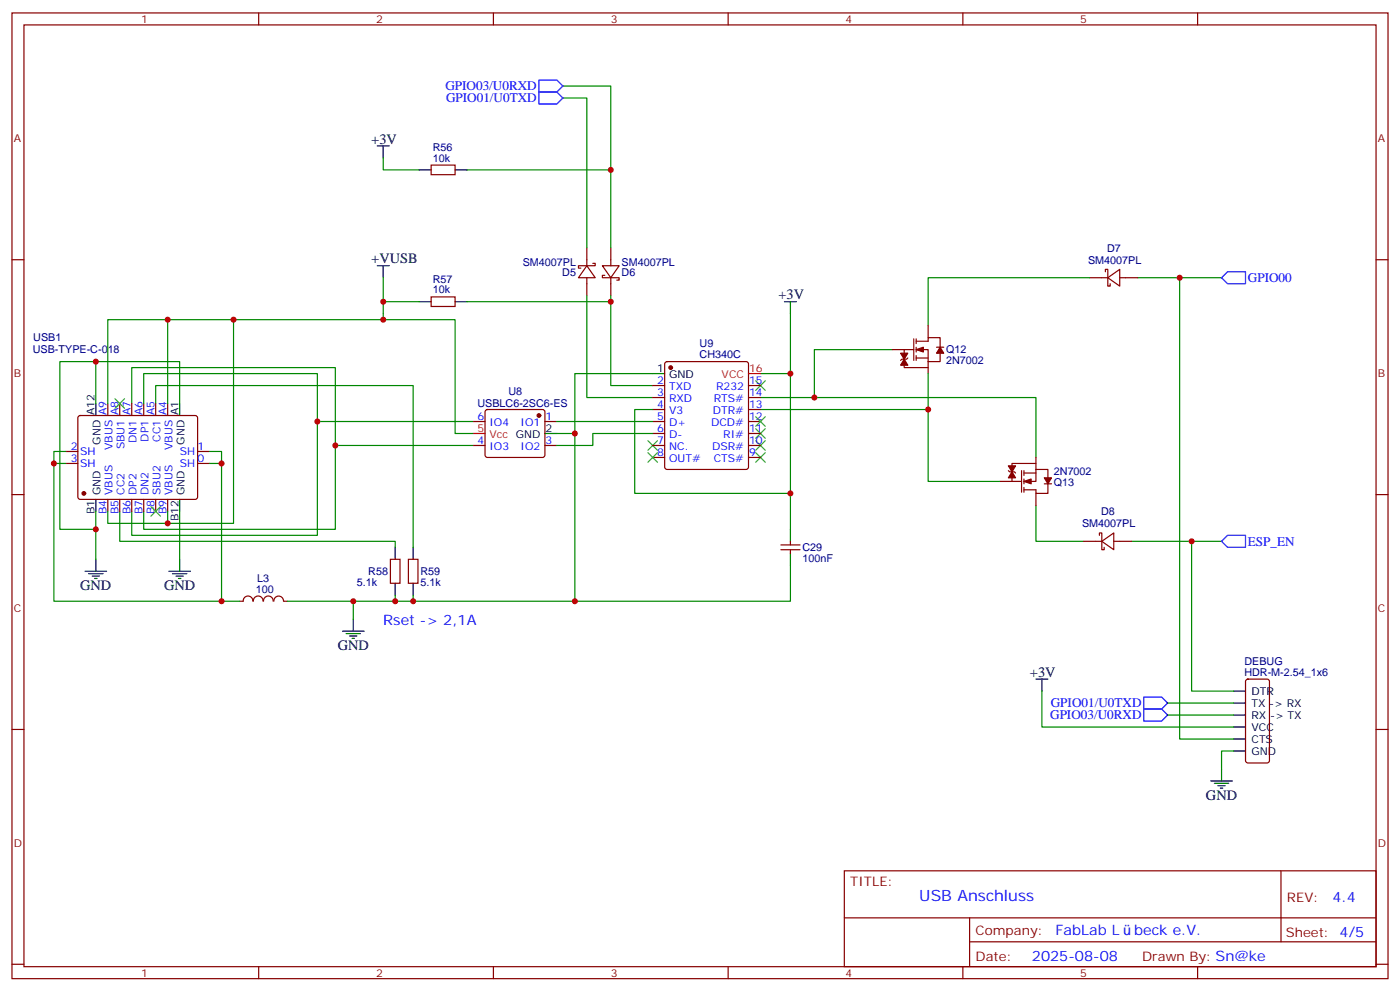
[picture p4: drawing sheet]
<svg xmlns="http://www.w3.org/2000/svg" width="412mm" height="292mm" viewBox="0 0 412 292" stroke-linecap="round" stroke-linejoin="round" font-family="sans-serif">
<g fill="none" stroke="#870000" stroke-width=".35">
<path d="M3.5 3.8h405.4v284.3h-405.4zM7.1 7.3h398.2v277.3h-398.2zM76.2 3.8v3.5M145.3 3.8v3.5M214.5 3.8v3.5M283.6 3.8v3.5M352.8 3.8v3.5M127 48.6h7.1v2.8h-7.1zM3.5 76.5h3.6M172.9 78.2l2.4 3.6h-4.9zM172.9 73v5.2M174.6 77.5h.7v.7h-4.9v.8h.7"/>
<path d="M177.4 78.2h5l-2.5 3.6zM179.9 73v5.2M405.3 76.5h3.6M127 87.4h7.1v2.8h-7.1zM172.9 81.8v5.3M178.2 81.1h-.8v.7h5v.7h-.7M179.9 81.8v5.3M269.2 99.8v6.3M269.9 99.8v1.4M273.4 95.9v3.5M321 81.8h5.3M325.6 80v-.7h.7v4.9h.7v-.7"/>
<path d="M326.3 81.8l3.5-2.5v4.9zM329.8 81.8h5.3M31.7 118.8v3.5M35.3 118.8v3.5M38.8 118.8v3.5M42.3 118.8v3.5M45.9 118.8v3.5M49.4 118.8v3.5M192.3 113.5h3.5M192.3 117.1h3.5M196 106.7l.5-.2h23.3l.5 .2 .2 .5v30.3l-.2 .5-.5 .2h-23.3l-.5-.2-.2-.5v-30.3zM220.5 113.5h3.5"/>
<path d="M220.5 117.1h3.5M262.8 102.9h6.4M266.3 102.9v5.3h7.1M267.4 105.4l-.3 .4h-1.5l-.3 .3M269.9 100.5h3.5v-1.1h3.5v3.5M269.9 102.9h3.5v3.6M269.9 105.4h3.5M269.9 102.2v1.4M269.9 104.7v1.4M273.4 106.5v3.5M275.9 102.2h2.1M276.9 103.6v2.9h-3.5"/>
<path d="M19.4 132.9h3.5M19.4 136.5h3.5M23.2 122.5l.4-.2h33.9l.5 .2 .2 .5-.1 23.6-.6 .4h-34.1l-.5-.7v-23.3zM58.2 132.9h3.5M58.2 136.5h3.5M139.3 124.1h3.6M139.3 131.2h3.6M143.1 120.8l.5-.2h16.2l.5 .2 .2 .5v12.7l-.2 .5-.5 .2h-16.2l-.5-.2-.2-.5v-12.7zM160.5 124.1h3.5M160.5 131.2h3.5M192.3 124.1h3.5M192.3 131.2h3.5"/>
<path d="M192.3 120.6h3.5M192.3 127.6h3.5M192.3 134.7h3.5M220.5 124.1h3.5M220.5 131.2h3.5M220.5 120.6h3.5M220.5 127.6h3.5M220.5 134.7h3.5M297 138.6l.4 .3h1.4l.4 .4M300.9 138.6v6.3M301.6 139.3h3.6M301.6 138.6v1.4"/>
<path d="M305.2 136.5h-7.1v5.2M305.2 138.2h3.5v2.8M305.2 138.2v3.5h-3.6M305.2 134.7v3.5M3.5 145.6h3.6M31.7 147v3.6M35.3 147v3.6M38.8 147v3.6M42.3 147v3.6M45.9 147v3.6M49.4 147v3.6M232.8 159.4v1"/>
<path d="M294.6 141.7h6.3M301.6 141v1.5M301.6 143.5v1.4M305.2 145.3v3.5M307.6 142.5h2.1M308.7 141.7v3.6h-3.5v-1.1h-3.6M319.3 159.4h5.3M323.8 157.6v-.7h.8v5h.7v-.8M324.6 159.4l3.5-2.5v5zM328.1 159.4h5.3M405.3 145.6h3.6M70.6 177h1"/>
<path d="M71.7 177a1.41 1.41 0 0 1 1.4-1.5 1.41 1.41 0 0 1 1.4 1.5M74.6 177a1.41 1.41 0 0 1 1.5-1.5 1.41 1.41 0 0 1 1.4 1.5M77.6 177a1.41 1.41 0 0 1 1.4-1.5 1.41 1.41 0 0 1 1.4 1.5M80.7 177a1.41 1.41 0 0 1 1.4-1.5 1.41 1.41 0 0 1 1.4 1.5M83.6 177h1.1M115 164.7h2.8v7h-2.8zM120.3 164.7h2.8v7h-2.8zM230 160.4h5.7M230 161.9h5.7M232.8 161.9v1M3.5 214.8h3.6M367.1 200.2l.5-.2h5.6l.7 .4v23.5l-.4 .7h-5.9l-.7-.4v-23.5z"/>
<path d="M405.3 214.8h3.6M248.7 256.4h156.6v28.2h-156.6zM377.3 256.4v20.9M248.7 270.2h156.5M285.6 277.3h119.6M285.6 270.2v14.2M3.5 283.9h3.6M76.2 284.6v3.5M145.3 284.6v3.5M214.5 284.6v3.5M283.6 284.6v3.5M352.8 284.6v3.5"/>
<path d="M405.3 283.9h3.6"/>
</g>
<g fill="none" stroke="#000" stroke-width=".35">
<path d="M111.1 43h3.6M112.9 43v3.5M123.5 50h3.5M134.1 50h3.5M111.1 78.2h3.6M112.9 78.2v3.6M123.5 88.8h3.5M134.1 88.8h3.5M231.1 88.8h3.5M232.8 88.8v3.6M28.2 118.8v3.5M52.9 118.8v3.5"/>
<path d="M192.3 110h3.5M160.5 127.6h3.5M28.2 147v3.6M52.9 147v3.6M232.8 155.9v3.5M25 168.2h6.4M26.1 168.9h4.2M27.2 169.6h2.1M27.9 170.3h.7M28.2 164.7v3.5M49.7 168.2h6.4M50.8 168.9h4.2"/>
<path d="M51.9 169.6h2.1M52.6 170.3h.7M52.9 164.7v3.5M116.4 161.1v3.6M116.4 171.7v3.6M121.7 161.1v3.6M121.7 171.7v3.6M232.8 162.9v3.5M100.9 185.8h6.3M102 186.5h4.2M103 187.3h2.1M103.7 188h.7"/>
<path d="M104.1 182.3v3.5M305.2 200h3.5M306.9 200v3.5M363.4 203.5h3.5M363.4 207h3.5M363.4 210.5h3.5M363.4 214.1h3.5M363.4 217.6h3.5M356.7 229.9h6.3M357.7 230.6h4.2M358.8 231.4h2.1M359.5 232.1h.7"/>
<path d="M359.8 226.4v3.5M363.4 221.1h3.5"/>
</g>
<g fill="none" stroke="#008700" stroke-width=".35">
<path d="M165.8 28.9h7.1v44.1M165.8 25.3h14.1v47.7M112.9 46.5v3.5h10.6M137.6 50h42.3M68.8 94.1v60h-19.4M112.9 81.8v12.3h-63.5M112.9 94.1h21.2v33.5h5.2M112.9 88.8h10.6M137.6 88.8h42.3M172.9 87.1v30h19.4M179.9 87.1v26.4h12.4M232.8 92.4v17.6h-8.8"/>
<path d="M321 81.8h-47.6v14.1M335.1 81.8h24.7M347.5 81.8v135.8h15.9M28.2 118.8v-12.3h-10.6v49.4h10.6M28.2 106.5h24.7v12.3M31.7 118.8v-24.7h17.7v24.7M38.8 118.8v-10.6h60v47.7h-56.5v-5.3M42.3 118.8v-8.8h51.2v14.1M45.9 118.8v-5.3h75.8v47.6M192.3 110h-23v67M232.8 110v45.9M239.9 117.1h65.3v17.6"/>
<path d="M262.8 102.9h-22.9v14.2h-15.9M273.4 110v10.6M15.9 136.5h3.5M19.4 132.9h-3.5v44.1h54.7M61.7 132.9h3.6v44.1M61.7 136.5h3.6M93.5 124.1v33.5h-54.7v-7M93.5 124.1h45.8M98.8 131.2h40.5M164 127.6h5.3M164 124.1h28.3M192.3 120.6h-5.3v24.7h45.8"/>
<path d="M192.3 127.6h-17.7v3.6h-10.6M224 120.6h49.4v21.1h21.2M28.2 150.6v14.1M31.7 150.6v3.5h17.7v-3.5M35.3 150.6v8.8h81.1v1.7M52.9 150.6v14.1M305.2 148.8v10.6h14.1M333.4 159.4h26.4M351 159.4v44.1h12.4M84.7 177h19.4M116.4 175.3v1.7M121.7 175.3v1.7h-17.6v5.3"/>
<path d="M232.8 166.4v10.6h-111.1M306.9 203.5v10.6h56.5M344 207h19.4M344 210.5h19.4M363.4 221.1h-3.6v5.3"/>
</g>
<g fill="none" stroke="#3c3" stroke-width=".35">
<path d="M33.9 117.4l2.8 2.8M36.7 117.4l-2.8 2.8M222.6 112.1l2.8 2.8M225.4 112.1l-2.8 2.8M190.9 129.8l2.8 2.8M190.9 133.3l2.8 2.8M193.7 129.8l-2.8 2.8M193.7 133.3l-2.8 2.8M222.6 129.8l2.8 2.8M222.6 126.2l2.8 2.8M222.6 133.3l2.8 2.8M222.6 122.7l2.8 2.8"/>
<path d="M225.4 129.8l-2.8 2.8M225.4 126.2l-2.8 2.8M225.4 133.3l-2.8 2.8M225.4 122.7l-2.8 2.8M44.4 149.2l2.9 2.8M47.3 149.2l-2.9 2.8"/>
</g>
<path d="M158.7 27.1h5.3l1.8 1.8-1.8 1.7h-5.3zM158.7 23.6h5.3l1.8 1.7-1.8 1.8h-5.3zM361.6 80h5.3v3.5h-5.3l-1.8-1.7zM361.6 157.6h5.3v3.5h-5.3l-1.8-1.7zM336.9 208.8h5.3l1.8 1.7-1.8 1.8h-5.3zM336.9 205.2h5.3l1.8 1.8-1.8 1.8h-5.3z" fill="none" stroke="#00f" stroke-width=".35"/>
<g fill="#870000" stroke="#870000" stroke-width=".35">
<path d="M298.1 138.9l1.1 1.8h-2.2z"/>
<path d="M297 137.2h2.2l-1.1 1.7z"/>
<path d="M301.6 141.7l2.1-.7v1.5z"/>
<path d="M307.6 140.7h2.1l-1 1.8z"/>
<path d="M265.3 104h2.1l-1.1 1.8z"/>
<path d="M266.3 105.8l1.1 1.7h-2.1z"/>
<path d="M269.9 102.9l2.1-.7v1.4z"/>
<path d="M276.9 102.2l1.1 1.8h-2.1z"/>
<circle cx="158.7" cy="122.3" r=".53"/>
<circle cx="197.6" cy="108.2" r=".53"/>
<circle cx="24.7" cy="145.3" r=".53"/>
</g>
<path d="M220.5 110h3.5M139.3 127.6h3.6" fill="none" stroke="#f00" stroke-width=".35"/>
<g fill="#c00">
<circle cx="116.4" cy="177" r=".88"/>
<circle cx="104.1" cy="177" r=".88"/>
<circle cx="179.9" cy="50" r=".88"/>
<circle cx="179.9" cy="88.8" r=".88"/>
<circle cx="112.9" cy="88.8" r=".88"/>
<circle cx="232.8" cy="110" r=".88"/>
<circle cx="239.9" cy="117.1" r=".88"/>
<circle cx="169.3" cy="177" r=".88"/>
<circle cx="232.8" cy="145.3" r=".88"/>
<circle cx="273.4" cy="120.6" r=".88"/>
<circle cx="121.7" cy="177" r=".88"/>
<circle cx="169.3" cy="127.6" r=".88"/>
<circle cx="351" cy="159.4" r=".88"/>
<circle cx="347.5" cy="81.8" r=".88"/>
<circle cx="93.5" cy="124.1" r=".88"/>
<circle cx="98.8" cy="131.2" r=".88"/>
<circle cx="15.9" cy="136.5" r=".88"/>
<circle cx="65.3" cy="177" r=".88"/>
<circle cx="65.3" cy="136.5" r=".88"/>
<circle cx="28.2" cy="155.9" r=".88"/>
<circle cx="28.2" cy="106.5" r=".88"/>
<circle cx="49.4" cy="94.1" r=".88"/>
<circle cx="112.9" cy="94.1" r=".88"/>
<circle cx="68.8" cy="94.1" r=".88"/>
<circle cx="49.4" cy="154.1" r=".88"/>
</g>
<text font-size="4.6" fill="#00f" x="270.8" y="265.4">USB Anschluss</text>
<g font-size="4.2">
<text x="109.4" y="42.3">+3V</text>
<text x="109.4" y="77.5">+VUSB</text>
<text x="229.3" y="88.1">+3V</text>
<text x="23.6" y="173.8">GND</text>
<text x="48.3" y="173.8">GND</text>
<text x="99.5" y="191.5">GND</text>
<text x="303.4" y="199.2">+3V</text>
<text x="355.2" y="235.6">GND</text>
</g>
<g font-size="4.2" fill="#00f">
<text x="112.9" y="184.1">Rset -&gt; 2,1A</text>
<text x="392.5" y="265.7">4.4</text>
<text x="310.9" y="275.2">FabLab L</text>
<text x="334.1" y="275.2">beck e.V.</text>
<text x="304" y="283">2025-08-08</text>
</g>
<g font-size="3.9" fill="#00f">
<text x="131.2" y="26.6">GPIO03/U0RXD</text>
<text x="131.4" y="30.1">GPIO01/U0TXD</text>
<text x="367.6" y="83">GPIO00</text>
<text x="367.6" y="160.7">ESP_EN</text>
<text x="309.5" y="208.2">GPIO01/U0TXD</text>
<text x="309.3" y="211.8">GPIO03/U0RXD</text>
</g>
<g font-size="3.9" fill="#800">
<text x="250.5" y="261">TITLE:</text>
<text x="379.1" y="265.7">REV:</text>
<text x="287.4" y="275.2">Company:</text>
<text x="378.7" y="275.8">Sheet: 4/5</text>
<text x="287.4" y="282.9">Date:</text>
<text x="336.4" y="282.9">Drawn By: Sn@ke</text>
</g>
<g font-size="3.2" fill="#800">
<text x="41.6" y="6.8">1</text>
<text x="110.8" y="6.8">2</text>
<text x="179.9" y="6.8">3</text>
<text x="249.1" y="6.8">4</text>
<text x="318.2" y="6.8">5</text>
<text x="4.1" y="41.9">A</text>
<text x="405.9" y="41.9">A</text>
<text x="4.1" y="111.1">B</text>
<text x="405.9" y="111.1">B</text>
<text x="4.1" y="180.2">C</text>
<text x="405.9" y="180.2">C</text>
<text x="4.1" y="249.3">D</text>
<text x="405.9" y="249.3">D</text>
<text x="41.6" y="287.6">1</text>
<text x="110.8" y="287.6">2</text>
<text x="179.9" y="287.6">3</text>
<text x="249.1" y="287.6">4</text>
<text x="318.2" y="287.6">5</text>
</g>
<g font-size="3.2" fill="#000080">
<text x="127.5" y="47.6">10k</text>
<text x="127.5" y="44.4">R56</text>
<text x="320.5" y="77.7">SM4007PL</text>
<text x="326.1" y="74.1">D7</text>
<text x="127.5" y="83.2">R57</text>
<text x="154" y="78.2">SM4007PL</text>
<text x="165.6" y="81.4">D5</text>
<text x="183.1" y="78.2">SM4007PL</text>
<text x="183.1" y="81.4">D6</text>
<text x="127.5" y="86.4">10k</text>
<text x="9.8" y="100.5">USB1</text>
<text x="9.7" y="104.1">USB-TYPE-C-018</text>
<text x="206.1" y="105.3">CH340C</text>
<text x="206.1" y="102.1">U9</text>
<text x="278.7" y="107.2">2N7002</text>
<text x="278.7" y="104.1">Q12</text>
<text x="140.6" y="119.9">USBLC6-2SC6-ES</text>
<text x="149.7" y="116.2">U8</text>
<text x="310.4" y="139.9">2N7002</text>
<text x="310.4" y="143.1">Q13</text>
<text x="318.8" y="155.3">SM4007PL</text>
<text x="324.4" y="151.7">D8</text>
<text x="236.4" y="165.5">100nF</text>
<text x="236.4" y="162.3">C29</text>
<text x="75.8" y="171.3">L3</text>
<text x="105.1" y="172.5">5.1k</text>
<text x="108.5" y="169.4">R58</text>
<text x="123.8" y="172.5">5.1k</text>
<text x="123.8" y="169.4">R59</text>
<text x="75.4" y="174.6">100</text>
<text x="366.6" y="195.7">DEBUG</text>
<text x="366.6" y="198.9">HDR-M-2.54_1x6</text>
</g>
<g font-size="3.2">
<text x="193.6" y="109.6">1</text>
<text x="197.1" y="111.4">GND</text>
<text x="27.9" y="122.2" transform="rotate(-90 27.9 122.2)">A12</text>
<text x="52.6" y="122.2" transform="rotate(-90 52.6 122.2)">A1</text>
<text x="29.6" y="130.9" transform="rotate(-90 29.6 130.9)">GND</text>
<text x="54.3" y="130.9" transform="rotate(-90 54.3 130.9)">GND</text>
<text x="151.9" y="129">GND</text>
<text x="160.7" y="127.3">2</text>
<text x="29.6" y="145.7" transform="rotate(-90 29.6 145.7)">GND</text>
<text x="54.3" y="145.7" transform="rotate(-90 54.3 145.7)">GND</text>
<text x="27.9" y="151.4" transform="rotate(-90 27.9 151.4)">B1</text>
<text x="52.6" y="153.4" transform="rotate(-90 52.6 153.4)">B12</text>
<text x="368.7" y="204.5">DTR</text>
<text x="368.7" y="208.1">TX -&gt; RX</text>
<text x="368.7" y="211.6">RX -&gt; TX</text>
<text x="368.7" y="215.1">VCC</text>
<text x="368.7" y="218.7">CTS</text>
<text x="368.7" y="222.2">GND</text>
</g>
<g font-size="3.2" fill="#00f">
<text x="193.6" y="113.2">2</text>
<text x="220.7" y="113.2">15</text>
<text x="193.6" y="116.7">3</text>
<text x="197.1" y="114.9">TXD</text>
<text x="197.1" y="118.5">RXD</text>
<text x="210.3" y="118.5">RTS#</text>
<text x="210.9" y="114.9">R232</text>
<text x="220.7" y="116.7">14</text>
<text x="31.4" y="122.2" transform="rotate(-90 31.4 122.2)">A9</text>
<text x="34.9" y="122.2" transform="rotate(-90 34.9 122.2)">A8</text>
<text x="38.5" y="122.2" transform="rotate(-90 38.5 122.2)">A7</text>
<text x="42" y="122.2" transform="rotate(-90 42 122.2)">A6</text>
<text x="45.5" y="122.2" transform="rotate(-90 45.5 122.2)">A5</text>
<text x="49" y="122.2" transform="rotate(-90 49 122.2)">A4</text>
<text x="140.7" y="123.8">6</text>
<text x="144.2" y="125.5">IO4</text>
<text x="153.4" y="125.5">IO1</text>
<text x="160.7" y="123.8">1</text>
<text x="193.6" y="120.2">4</text>
<text x="193.6" y="123.8">5</text>
<text x="197.1" y="122">V3</text>
<text x="197.1" y="125.5">D+</text>
<text x="209.5" y="125.5">DCD#</text>
<text x="210" y="122">DTR#</text>
<text x="220.7" y="123.8">12</text>
<text x="220.7" y="120.2">13</text>
<text x="40.2" y="130.5" transform="rotate(-90 40.2 130.5)">DN1</text>
<text x="43.7" y="130" transform="rotate(-90 43.7 130)">DP1</text>
<text x="47.3" y="130.1" transform="rotate(-90 47.3 130.1)">CC1</text>
<text x="140.7" y="130.8">4</text>
<text x="160.7" y="130.8">3</text>
<text x="193.6" y="127.3">6</text>
<text x="193.6" y="130.8">7</text>
<text x="197.1" y="129">D-</text>
<text x="213" y="129">RI#</text>
<text x="220.7" y="130.8">10</text>
<text x="220.7" y="127.3">11</text>
<text x="20.9" y="132.6">2</text>
<text x="20.9" y="136.1">3</text>
<text x="23.6" y="134">SH</text>
<text x="23.6" y="137.5">SH</text>
<text x="33.2" y="132.5" transform="rotate(-90 33.2 132.5)">VBUS</text>
<text x="36.7" y="132.3" transform="rotate(-90 36.7 132.3)">SBU1</text>
<text x="50.8" y="132.5" transform="rotate(-90 50.8 132.5)">VBUS</text>
<text x="52.9" y="134">SH</text>
<text x="52.9" y="137.5">SH</text>
<text x="58.2" y="132.6">1</text>
<text x="58.2" y="136.1">0</text>
<text x="144.2" y="132.6">IO3</text>
<text x="153.4" y="132.6">IO2</text>
<text x="193.6" y="134.3">8</text>
<text x="197.1" y="132.6">NC.</text>
<text x="197.1" y="136.1">OUT#</text>
<text x="209.8" y="132.6">DSR#</text>
<text x="210.2" y="136.1">CTS#</text>
<text x="220.7" y="134.3">9</text>
<text x="33.2" y="145.7" transform="rotate(-90 33.2 145.7)">VBUS</text>
<text x="36.7" y="145.7" transform="rotate(-90 36.7 145.7)">CC2</text>
<text x="40.2" y="145.7" transform="rotate(-90 40.2 145.7)">DP2</text>
<text x="43.7" y="145.7" transform="rotate(-90 43.7 145.7)">DN2</text>
<text x="47.3" y="145.7" transform="rotate(-90 47.3 145.7)">SBU2</text>
<text x="50.8" y="145.7" transform="rotate(-90 50.8 145.7)">VBUS</text>
<text x="31.4" y="151.4" transform="rotate(-90 31.4 151.4)">B4</text>
<text x="34.9" y="151.4" transform="rotate(-90 34.9 151.4)">B5</text>
<text x="38.5" y="151.4" transform="rotate(-90 38.5 151.4)">B6</text>
<text x="42" y="151.4" transform="rotate(-90 42 151.4)">B7</text>
<text x="45.5" y="151.4" transform="rotate(-90 45.5 151.4)">B8</text>
<text x="49" y="151.4" transform="rotate(-90 49 151.4)">B9</text>
</g>
<g font-size="3.2" fill="#f00">
<text x="212.6" y="111.4">VCC</text>
<text x="220.7" y="109.6">16</text>
<text x="140.7" y="127.3">5</text>
<text x="144.2" y="129">Vcc</text>
</g>
</svg>
